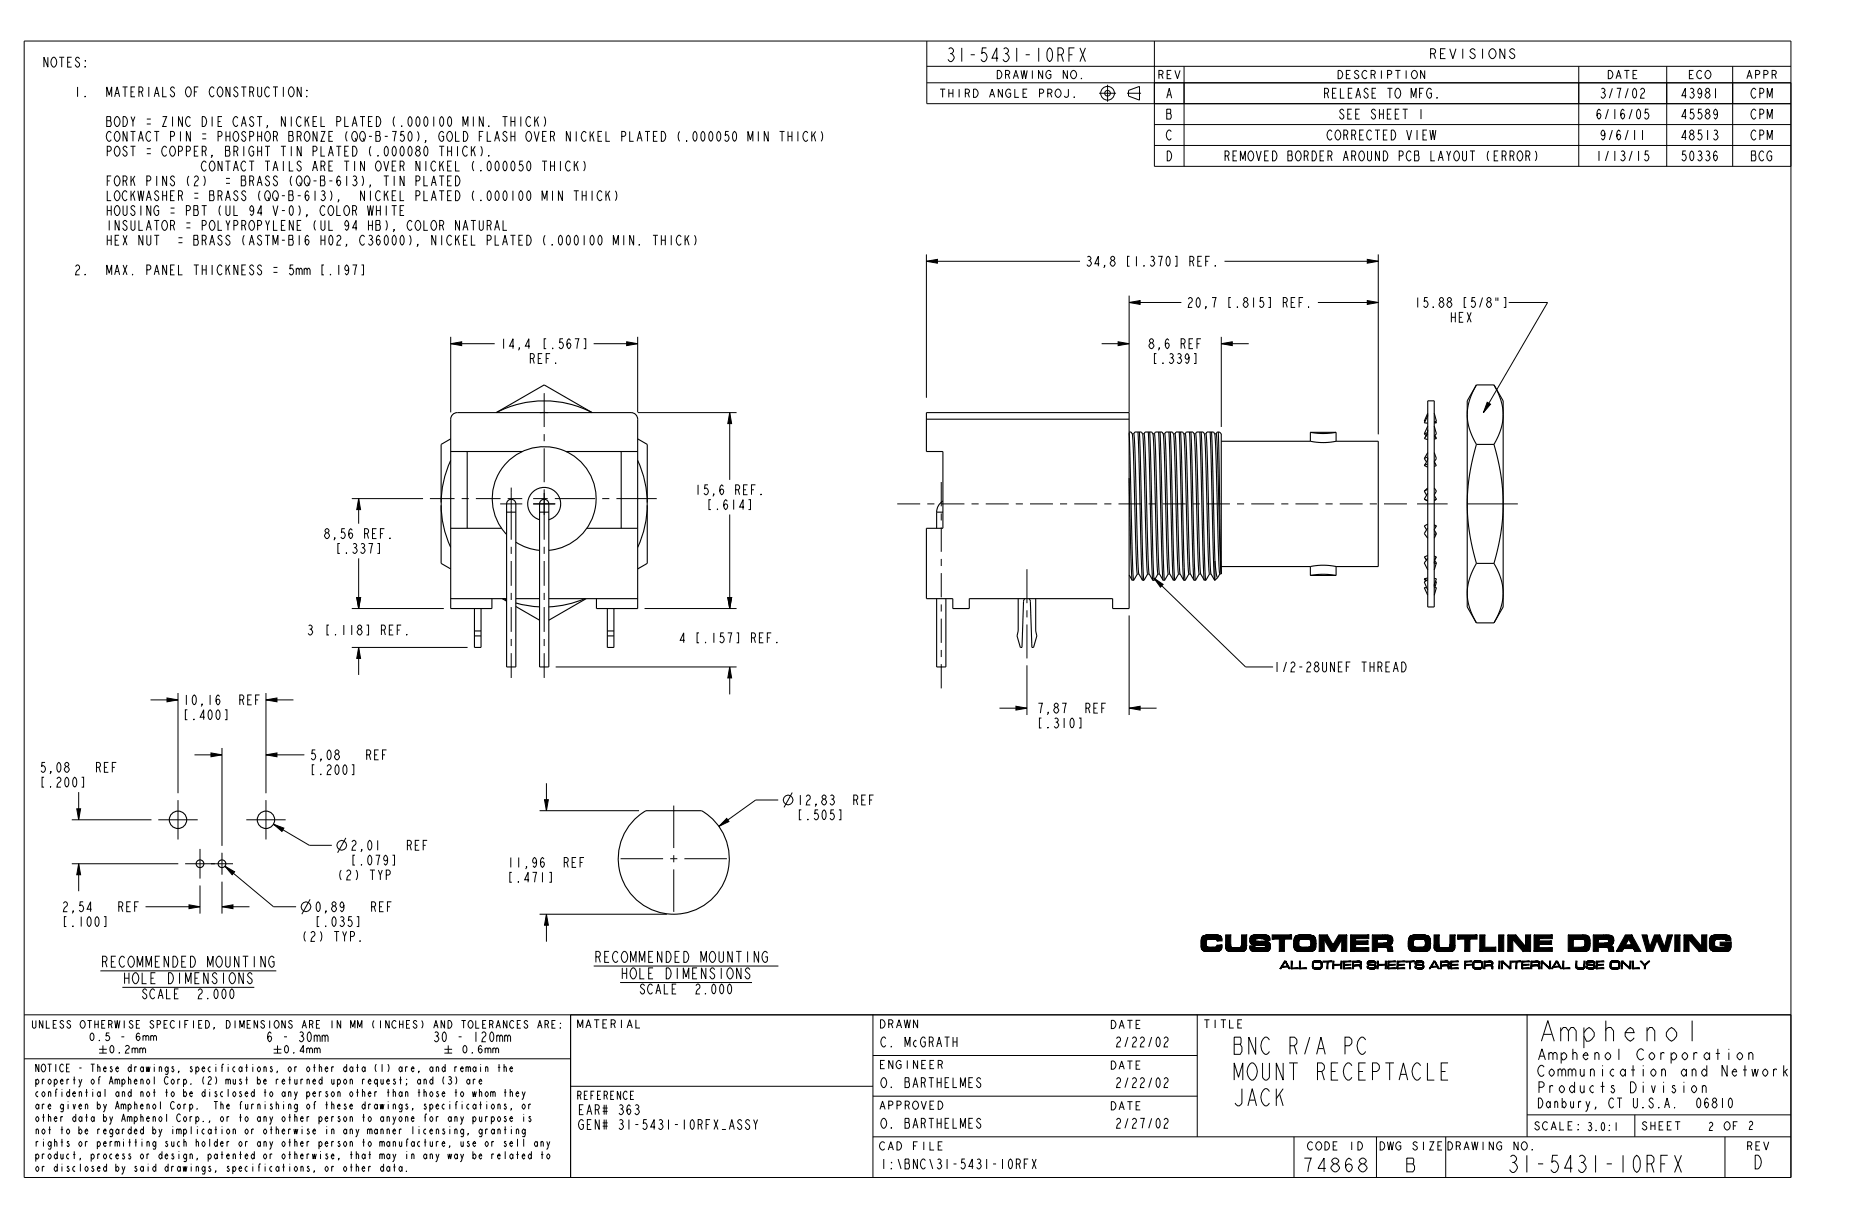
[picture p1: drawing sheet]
<svg xmlns="http://www.w3.org/2000/svg" width="432mm" height="279mm" viewBox="0 0 432 279" stroke-linecap="round" stroke-linejoin="round" font-family="sans-serif">
<g fill="none" stroke="#000" stroke-width=".23">
<path d="M5.6 9.5h408.2v262.6h-408.2zM214.1 19.1h199.7M214.1 9.5v14.5h199.7M214.1 15.3h199.7M255.9 19.6v3.9M266.7 9.5v28.9h147.1M273.6 15.3v23.1M364.7 15.3v23.1M385.1 15.3v23.1M400.3 15.3v23.1M70.8 22.2l.2 .2zM70.8 20.8l.2 .2z"/>
<path d="M112.9 35.9l.1 .2zM124 27.7l.4 1.5M124.4 26.9l-.9 1.4M125.7 26.9a2.03 2.03 0 0 1 0 2.3M133.1 38l.5 1.5M133.6 37.2l-.9 1.4M134.8 37.2a2.03 2.03 0 0 1 0 2.3M151 31.5h.5M151.9 30.4h-.9v2.3h.9M152.8 30.4a1.14 1.14 0 0 1 1 .7 1.14 1.14 0 0 1-.2 1.2l-.4 .4h-.4zM253.9 21.5h3.9M260.4 21.5h3.2"/>
<path d="M260.7 20.9l2.6-.9v3.1l-2.6-.9zM266.7 28.8h147.1M266.7 33.6h147.1M332 22.5l.1 .2zM354.7 34.9a2.03 2.03 0 0 1 0 2.3M47.1 40.7a2.03 2.03 0 0 1 0 2.2M78.3 46.4l-.1-.2 .1 .2-.3 .4M92.4 48.7h.6M93.4 47.5h-1v2.3h1M105.2 40.7a1.14 1.14 0 0 1 1 .7 1.14 1.14 0 0 1-.2 1.2l-.3 .3h-.5zM116.2 50.9v2.3h.9M140.4 44.9l.5 1.5"/>
<path d="M140.9 44.1l-.9 1.3M142.2 44.1a2.03 2.03 0 0 1 0 2.3M146.4 54.4v2.3l-.9-2.3v2.3M147.6 56.5l.2 .2zM214 58.8v33.1M315.9 59.9l2.5 .5-2.5 .4zM318.4 58.8v41.6M83.5 61.2h.5v2.3h-.5M104.1 79.4l2.6-.4v.9zM104.1 79.4h10.2M104.1 77.8v17.5M137.2 79.4h10.1"/>
<path d="M144.8 79l2.5 .4-2.5 .5zM147.3 77.8v17.5M214 60.4l2.6-.5v.9zM214 60.4h35.5M254.5 79.4h6.4M258.3 79l2.6 .4-2.6 .5zM260.9 69.9l2.5-.4v.8zM260.9 68.3v27M260.9 69.9h12M282.2 79.4l2.5-.4v.9zM282.2 77.8v20.9M282.2 79.4h6.3"/>
<path d="M282.9 60.4h35.5M304.5 69.9h13.9M315.9 69.5l2.5 .4-2.5 .4zM348.6 69.9h8.9l-14.8 25.5M125.7 90.9v7.8M147.4 95.4h22.8M168.6 95.4l.4 2.5h-.9zM168.6 95.4v15.5M343.6 93l.8 .4-1.7 2zM81.3 115.2h16.4M82.9 115.2l.4 2.6h-.9zM82.9 115.2v5.8"/>
<path d="M99.3 115.2h5.7M106.7 115.2h1.6M109.9 115.2h5.7M115.6 116.5h5.1M117.3 115.2h3.4M118.1 112.7v12M123.2 116.5h5.1M123.2 115.2h3.3M125.7 100.3v1.7M125.7 103.6v7.8M125.7 113.1v11.6M128.2 115.2h9.3"/>
<path d="M139.1 115.2h1.7M142.4 115.2h9.3M168.6 118.9v21.7M217.5 111.4v5.6M217.5 118.6v1.7M327.4 116.5h7.1M339 116.5h11.7M82.4 138.1h.9l-.4 2.5zM82.9 129v11.6M118.1 126.4v1.6M118.1 129.6v5.8M118.1 137v1.7"/>
<path d="M125.7 126.4v1.6M125.7 129.6v5.8M125.7 137v1.7M168.1 138.1h.9l-.4 2.5zM217.5 121.9v5.6M217.5 129.2v1.6M217.5 132.4v5.6M217.5 139.7v1.6M237.3 131.5v7.9M266.6 133.6l2.1 1.5-.6 .6zM266.6 133.6l21.2 20.5h6.3M81.3 149.6h26.7"/>
<path d="M81.3 140.6h21.2M82.9 149.6l.4 2.6h-.9zM82.9 149.6v6.4M118.1 140.3v5.7M118.1 147.7v1.6M118.1 150.9v5.8M125.7 140.3v5.7M125.7 147.7v1.6M125.7 150.9v5.8M128.4 154.1h41.8M148.9 140.6h21.3M168.6 154.1l.4 2.6h-.9z"/>
<path d="M168.6 154.1v6.4M217.5 143v5.6M217.5 150.2v1.6M217.5 153.5v5.6M237.3 141v1.7M237.3 144.3v7.9M237.3 153.8v11.4M260.9 142.2v23M34.8 161.7h6.3M38.6 161.3l2.5 .4-2.5 .5zM41.1 160.2v23.1M44.9 174.4h6.4"/>
<path d="M48.7 174l2.6 .4-2.6 .5zM51.3 172.9v22.6M61.4 161.7l2.6-.4v.9zM61.4 174.4l2.6-.4v.9zM61.4 160.2v23.1M61.4 174.4h8.9M61.4 161.7h6.4M230.9 163.7h6.4M234.7 163.2l2.6 .5-2.6 .4zM260.9 163.7l2.5-.5v.9zM260.9 163.7h6.3M16.6 199.6h24.6"/>
<path d="M16.6 189.5h18.4M17.7 186.9h.9l-.4 2.6zM18.2 199.6l.4 2.6h-.9zM18.2 183.1v6.4M18.2 199.6v6.4M36.6 189.5h9.1M41.1 184.9v9.1M42.8 199.6h6.8M46.2 196.2v6.8M56.9 189.5h9.1M61.4 184.9v9.1M63.2 190.5l2.4 .9-.5 .7z"/>
<path d="M63.2 190.5l8.3 4.9h5.2M79.9 193.6l-1.9 3.5M124.7 187.4h22.9M125.8 184.8h.9l-.5 2.6zM126.2 181v6.4M143.4 198.5h9.8M154.8 198.5h1.7M155.7 186.2v9.8M155.7 197.6v1.7M158.1 198.5h9.8M167.9 189.1l.5 .8-2.3 1.1zM179.8 184.9h-5.2l-8.5 6.1"/>
<path d="M183 183.2l-1.9 3.4M33.6 209.6h12.6M43.7 209.1l2.5 .5-2.5 .4zM46.2 204.6v6.5M51.3 209.6l2.5-.5v.9zM51.3 209.6h6.3M51.3 203.7v7.4M52 200.2l2.2 1.3-.6 .7zM52 200.2l11.2 9.4h5.2M71.6 207.8l-1.9 3.5M124.7 211.3h29.4M126.2 211.3l.5 2.5h-.9z"/>
<path d="M126.2 211.3v6.3M155.7 200.9v9.8M5.6 234.5h408.2M23.2 224.4h40.6M28.3 228.2h30.4M131.8 234.5v37.6M137.2 223.3h42.6M143.3 227.1h30.4M201.7 234.5v37.6M276.6 234.5v28.2M352.8 234.5v28.2M5.6 244.7h126.2"/>
<path d="M22.9 242.5h1.8M22.9 243.4h1.8M23.8 241.6v1.8M25.6 241.7l.3-.1 .2 .1a1.09 1.09 0 0 1-.2 1.7l-.3-.2a1.19 1.19 0 0 1 0-1.5zM27.5 243.2l.1 .2zM29 241.9l.3-.3 .6 .3a.69 .69 0 0 1-.6 .7l-.3 .8h.9M30.5 242.5l.2-.3h.3l.2 .3v.9M30.5 242.2v1.2M31.2 242.5l.2-.3h.2l.3 .3v.9M32.3 242.5l.2-.3h.2l.3 .3v.9M32.3 242.2v1.2M33 242.5l.2-.3h.2l.2 .3v.9"/>
<path d="M56.7 249.5h.5M56.8 258.2l.2-.2a.66 .66 0 0 1 .4 .6 .66 .66 0 0 1-.4 .6 .64 .64 0 0 1-.2-1zM58.8 252.7l-.4-.4a.66 .66 0 0 0-.4 .6 .66 .66 0 0 0 .4 .6l.4-.5M58.8 251.7v1.8M63.2 242.5h1.8M63.2 243.4h1.8M64.1 241.6v1.8M66 241.7l.2-.1 .2 .1a1.09 1.09 0 0 1-.2 1.7l-.2-.2a1.19 1.19 0 0 1 0-1.5zM67.9 243.2l.1 .2zM70.3 242.9h-1l.8-1.3v1.8M70.9 242.5l.2-.3h.2l.2 .3v.9M70.9 242.2v1.2"/>
<path d="M71.5 242.5l.2-.3h.3l.2 .3v.9M72.6 242.5l.3-.3h.2l.2 .3v.9M72.6 242.2v1.2M73.3 242.5l.2-.3h.2l.3 .3v.9M102.7 242.5h1.7M102.7 243.4h1.7M103.6 241.6v1.8M107.2 241.7l.2-.1 .2 .1a1.09 1.09 0 0 1-.2 1.7l-.2-.2a1.19 1.19 0 0 1 0-1.5zM109.1 243.2l.1 .2zM111.3 241.9l-.3-.3-.3 .1a1.09 1.09 0 0 0 .3 1.7 .64 .64 0 0 0 .3-.9l-.3-.2-.4 .2-.1 .3M112.1 242.5l.2-.3h.2l.2 .3v.9M112.1 242.2v1.2"/>
<path d="M112.7 242.5l.3-.3h.2l.2 .3v.9M113.9 242.5l.2-.3h.2l.2 .3v.9M113.9 242.2v1.2M114.5 242.5l.2-.3h.3l.2 .3v.9M131.8 251h69.9M201.7 253.3h74.9M201.7 243.9h74.9M352.8 257.6h61M377.7 257.6v5.1M57.2 263.9l-.3-.1-.2 .3M58.6 261.1l-.3-.2-.2 .3M58.8 267.1l-.4-.4a.66 .66 0 0 0-.4 .6 .66 .66 0 0 0 .4 .6l.4-.5"/>
<path d="M58.8 266.1v1.8M108.2 262.1l-.1-.2 .1 .2-.2 .3M109.3 264.2h.6l-.3-.4a.66 .66 0 0 0-.4 .6 .66 .66 0 0 0 .4 .6l.3-.3M201.7 262.7h212.1M299 262.7v9.4M318 262.7v9.4M334 262.7v9.4M398.5 262.7v9.4"/>
<circle cx="255.9" cy="21.5" r="1.59"/>
<circle cx="255.9" cy="21.5" r=".65"/>
<circle cx="78.9" cy="195.4" r="1.12"/>
<circle cx="182.1" cy="184.9" r="1.12"/>
<circle cx="70.7" cy="209.6" r="1.12"/>
</g>
<g fill="#000">
<path d="M104.1 79.4l2.6-.4v.9zM144.8 79l2.5 .4-2.5 .5zM214 60.4l2.6-.5v.9zM260.9 69.9l2.5-.4v.8zM258.3 79l2.6 .4-2.6 .5zM282.2 79.4l2.5-.4v.9zM315.9 59.9l2.5 .5-2.5 .4zM315.9 69.5l2.5 .4-2.5 .4zM168.6 95.4l.4 2.5h-.9zM343.6 93l.8 .4-1.7 2zM82.9 115.2l.4 2.6h-.9zM266.6 133.6l2.1 1.5-.6 .6z"/>
<path d="M82.4 138.1h.9l-.4 2.5zM82.9 149.6l.4 2.6h-.9zM168.1 138.1h.9l-.4 2.5zM168.6 154.1l.4 2.6h-.9zM38.6 161.3l2.5 .4-2.5 .5zM48.7 174l2.6 .4-2.6 .5zM61.4 161.7l2.6-.4v.9zM61.4 174.4l2.6-.4v.9zM234.7 163.2l2.6 .5-2.6 .4zM260.9 163.7l2.5-.5v.9zM17.7 186.9h.9l-.4 2.6zM18.2 199.6l.4 2.6h-.9z"/>
<path d="M63.2 190.5l2.4 .9-.5 .7zM125.8 184.8h.9l-.5 2.6zM167.9 189.1l.5 .8-2.3 1.1zM43.7 209.1l2.5 .5-2.5 .4zM51.3 209.6l2.5-.5v.9zM52 200.2l2.2 1.3-.6 .7zM126.2 211.3l.5 2.5h-.9z"/>
</g>
<g fill="none" stroke="#000" stroke-width=".25">
<path d="M126.6 95.3l-1.9 .1M136.8 95.4a23.8 23.8 0 0 0-22.1 0l11-6.4 11.1 6.4M214 95.4h46.9v45.2h-3.8v-2.3h-33.2v2.3h-3.8v-2.3h-6.1v-16.2h3.8v-17.8h-3.8zM214 96.9h46.9M260.9 100l.7 29 .3 5.1M260.9 99.8h.4l.3 .5M262.9 99.8l.8 28.8 .3 5.5M263.2 99.8l.8 29.1 .3 5.2M265.3 99.8l.7 28.8 .3 5.5M265.6 99.8l.8 29.1 .3 5.2M267.7 99.8l.7 28.8 .3 5.5M268 99.8l.8 29.1 .3 5.2"/>
<path d="M270.1 99.8l.7 28.8 .3 5.5M270.4 99.8l.7 29.1 .3 5.2M272.4 99.8l.8 28.8 .3 5.5M272.8 99.8l.7 28.9 .3 5.4M274.8 99.8l.8 28.9 .3 5.4M275.1 99.8l.8 29.1 .3 5.2M277.2 99.8l.8 28.8 .2 5.5M277.5 99.8l.8 29.1 .3 5.2M279.6 99.8l.7 28.8 .3 5.5M279.9 99.8l.8 29.8M281.5 99.8l.7 32.8-.3-5.2-.6-23.1-.3-4M281.7 99.8l.5 .5v32.3h-.4"/>
<path d="M281.7 99.8h-.5l-.2 .5M302.7 99.9l3 .3 3-.3M302.7 99.9v2.1M302.7 99.9h6M308.7 99.9v2.1M329.1 97.3l.1 .1M329.3 97.3h-.2M329.9 99.3l-.2 .9-.5 .9M329.9 95.8l-.2 .6M329.9 92.6h1.5v47.7h-1.5zM329.9 96.1l-.8 1.6 .8 .1M329.9 95.5l-.8 1.8"/>
<path d="M329.9 98.5l-.8 1.7M331.4 95.5l.5 1.8-.5 .2M331.4 98.5l.5 1.7-.5 .6M331.4 97.5l.5 .2M331.7 97.4l.2 .3M331.9 97.7l-.5 .1M341.1 89l-1.6 3.4-.4 1.7-.1 1.7 .1 1.6 .4 1.7 1.6 3.6M341.1 89h4.1M341.1 89l-2.1 3.6v47.7l2.1 3.6M345.2 89l1.6 3.5 .4 1.8 .1 1.5-.2 1.8-.4 1.6-1.5 3.5M345.2 89l2.1 3.6v47.7l-2.1 3.6M101.9 116.8v13.4l2.2 1.3"/>
<path d="M104.1 106.4a23.8 23.8 0 0 0 0 20.1M104.1 104.3h16.6M104.1 101.4l-2.2 1.3v13.4M107.9 104.3v17.8M117 118.4h2.2M117.5 115.6a1.07 1.07 0 0 1 1.1-.1 1.07 1.07 0 0 1 .6 1v37.6h-2.2v-37.6zM124.7 118.4h2.1M124.9 115.8a1.07 1.07 0 0 1 1.2-.4 1.07 1.07 0 0 1 .7 1.1v37.6h-2.1v-37.6zM130.8 104.3h16.5M143.5 104.3v17.8M147.3 101.4l2.2 1.3v13.4M147.3 106.4a23.8 23.8 0 0 1 0 20.1"/>
<path d="M149.5 116.8v13.4l-2.2 1.3M216.4 118.4v3.7M216.4 118.4h1.4M217.8 115.8l-1 1.1-.4 1.5M260.9 110.5l.4 18.3 .3 5.3M261.6 100.3l.3 5.4 .6 23 .3 3.9M261.6 100.3h.3M261.9 100.3l.3-.5h1.5l.3 .5M261.9 100.3l.3 4.6 .8 26.6 .1 1.1 .9 1.5M264 100.3l.3 5.6 .6 22.8 .2 3.9M264 100.3h.3M264.3 100.3l.2-.5h1.6l.2 .5"/>
<path d="M264.3 100.3l.3 4.4 .8 26.8 .1 1.1 .8 1.5M266.3 100.3l.3 5.1 .7 23.7 .2 3.5M266.3 100.3h.4M266.7 100.3l.2-.5h1.6l.2 .5M266.7 100.3l.3 4 .6 22.9 .3 5.4M268.7 100.3l.3 5.1 .6 23.7 .3 3.5M268.7 100.3h.4M269.1 100.3l.2-.5h1.6l.2 .5M269.1 100.3l.3 4 .6 23.1 .2 5.2M271.1 100.3l.3 5.1 .6 23.7 .3 3.5M271.1 100.3h.4M271.5 100.3l.2-.5h1.5l.3 .5"/>
<path d="M271.5 100.3l.3 4.6 .7 26.6 .1 1.1 .9 1.5M273.5 100.3l.3 5.1 .7 25.1 .1 2.1h.4M273.5 100.3h.3M273.8 100.3l.3-.5h1.5l.3 .5M273.8 100.3l.3 4.8 .8 26.3 .1 1.2 .9 1.5M275.9 100.3l.3 5.5 .6 22.9 .2 3.9M275.9 100.3h.3M276.2 100.3l.3-.5h1.5l.3 .5M276.2 100.3l.3 4.6 .8 26.6 .1 1.1 .8 1.5M278.3 100.3l.3 5.4 .6 22.9 .2 4M278.3 100.3h.3M278.6 100.3l.2-.5h1.6l.2 .5"/>
<path d="M278.6 100.3l.3 4.6 .7 26.6 .2 1.1 .8 1.5M280.6 100.3l.3 5.1 .7 23.7 .2 3.5M280.6 100.3h.4M282.2 102h20.5M302.7 102l3 .3 3-.3M308.7 102h9.7v28.9h-9.7M329.1 115.3l.8 .4M329.1 115.3l.8 .5M329.1 107.6l.8 .4M329.1 100.2l.4 .5M329.1 106l.5 .8M329.1 113.5l.5 .9"/>
<path d="M329.8 100l-.7 .2M329.9 105.8l-.2 .7-.6 1.1M329.9 105.6l-.8 .4M329.9 107.2l-.8 .4M329.9 113.1l-.8 .4M329.9 100.3l-.8 1 .8 .3M329.9 112.8l-.8 .7M329.9 104.6l-.8 1.4M329.9 114l-.8 1.3M331.4 106.8l.5 .8-.5 .2M331.4 104.6l.5 1.4-.5 .7M331.4 112.8l.5 .7-.5 .9"/>
<path d="M331.4 114.5l.5 .8M331.4 100.8l.5 .5M331.4 106.7l.2 .6M331.5 100.6l.4 .7M331.9 101.3l-.5 .2M331.9 115.3l-.5 .3M331.9 115.3l-.5 .4M341.1 102.7a45.5 45.5 0 0 0 0 27.5M341.1 102.7h4.1M345.2 102.7a45.5 45.5 0 0 1 0 27.5M104.1 138.3h12.9M104.1 122.1h11.8"/>
<path d="M113.7 138.3v2.3h-9.6v-43.7a1.52 1.52 0 0 1 1.6-1.5h40.1a1.52 1.52 0 0 1 1.5 1.5v43.7h-9.5v-2.3M116 138.3l1 .6M116.3 138.3l.7 .3M117 123.5a12 12 0 0 1 2.6-18.6 12 12 0 0 1 17.5 6.6 12 12 0 0 1-10.3 15.7M119.2 139.4l2.7 .6 2.8 .2M119.2 125.3a12 12 0 0 0 5.5 1.9M119.2 138.3h5.5M124.7 120.1a3.8 3.8 0 0 1-2.1-5.9 3.8 3.8 0 0 1 6.2 0 3.8 3.8 0 0 1-2 5.9M126.8 138.3h20.5M135.1 138.3a23.8 23.8 0 0 1-8.3 1.9M135.4 138.3l-8.6 5M135.6 122.1h11.7"/>
<path d="M216.4 138.3v15.8h2.1v-15.8M236.8 138.3l-.3 .7-.4 10.6h-.4l-.7-2.6 .2-1.2v-7.5M237.7 138.3l.3 .7 .4 10.6h.4l.7-2.6-.2-1.2v-7.5M260.9 132.9l.7 1.2M261.6 134.1h.1M261.6 134.1h.3M261.9 134.1h.1M262.8 132.6h.3M262.8 132.6l-.9 1.5M264 134.1h.1M264 134.1h.3M264.3 134.1h.1"/>
<path d="M265.1 132.6h.4M265.1 132.6l-.8 1.5M266.3 134.1h.4M266.7 134.1h.1M267.5 132.6h.4M267.5 132.6l-.8 1.5M267.9 132.6h.1M267.9 132.6l.8 1.5M268.7 134.1h.4M269.9 132.6h.4M269.9 132.6l-.8 1.5M270.3 132.6h.1"/>
<path d="M270.3 132.6l.8 1.5M271.1 134.1h.1M271.1 134.1h.3M271.5 134.1h-.1M272.3 132.6h.3M272.3 132.6l-.8 1.5M273.5 134.1h.1M273.5 134.1h.3M273.8 134.1h.1M274.7 132.6l-.9 1.5M275.9 134.1h.1M275.9 134.1h.3"/>
<path d="M276.2 134.1h.1M277 132.6h.4M277.1 132.6l-.9 1.5M278.2 134.1h.4M279.4 132.6h.4M279.4 132.6l-.8 1.5M280.6 134.1h.1M280.7 129.6l.3 3.1 .3 .8M280.7 129.6v4.5M281.3 133.5l-.6 .6M281.8 132.6l-.5 .9M282.2 130.9h20.5"/>
<path d="M302.7 133l3-.3 3 .3M302.7 130.9l3-.3 3 .3M302.7 133h6M302.7 130.9v2.1M308.7 130.9v2.1M329.1 133.8l.5 .3M329.1 133.8l.3 .5M329.2 129l.4 .4M329.6 135.8h-.5l.8 1.8M329.9 133.6l-.8 .2M329.9 121.1l-.8 .5 .5 .8M329.9 128.4l-.8 .3 .5 .7"/>
<path d="M329.9 133.9l-.8 .6 .8 1.8M329.9 122l-.8 1.3 .8 1.1M329.9 129.1l-.8 1 .8 1.6M331.4 135.8h.5l-.5 1.8M331.4 133.6l.5 .2-.5 1.3M331.4 128.5l.5 .2-.5 .8M331.4 121.3l.5 .3M331.4 121.5l.5 .1M331.4 129.6l.5 .5M331.5 134.7l-.1 .8M331.6 134.4l.3 .1M331.8 128.8l-.4 1.4"/>
<path d="M331.9 121.6l-.5 .9 .5 .8M331.9 134.5l-.3 .1M331.9 123.3l-.5 .3M331.9 130.1l-.5 .2M331.9 123.3l-.5 1.1M331.9 134.5l-.4 1.3M331.9 130.1l-.5 1.6M341.1 130.2l-1.6 3.5-.4 1.6-.1 1.8 .1 1.5 .4 1.8 1.6 3.5M341.1 130.2h4.1M345.2 130.2l1.6 3.6 .4 1.7 .1 1.6-.2 1.7-.4 1.7-1.5 3.4M109.6 140.6v9h1.5v-9M109.6 147h1.5"/>
<path d="M109.6 145.8h1.5M119.2 140.2l5.5 3.1M140.3 140.6v9h1.5v-9M140.3 147h1.5M140.3 145.8h1.5M341.1 143.9h4.1M146.2 189.8l1.9-1.7 1.1-.7h12.9a12.8 12.8 0 0 1 4.2 18.3 12.8 12.8 0 0 1-18.6 2.8 12.8 12.8 0 0 1-1.5-18.7z"/>
<circle cx="41.1" cy="189.5" r="2.01"/>
<circle cx="46.2" cy="199.6" r=".89"/>
<circle cx="51.3" cy="199.6" r=".89"/>
<circle cx="61.4" cy="189.5" r="2.01"/>
</g>
<!-- layer: AXIS -->
<g fill="none" stroke="#000" stroke-width=".23">
<path d="M123.2 116.5h5.1M125.7 113.9v5.1M207.3 116.5h5.3M214.2 116.5h1.7M217.5 116.5h5.3M224.5 116.5h1.6M227.7 116.5h5.3M234.7 116.5h1.6M238 116.5h5.3M244.9 116.5h1.6M248.2 116.5h5.3M255.1 116.5h1.7"/>
<path d="M258.4 116.5h5.3M265.3 116.5h1.7M268.6 116.5h5.3M275.6 116.5h1.6M278.9 116.5h5.3M285.8 116.5h1.6M289.1 116.5h5.3M296 116.5h1.7M299.3 116.5h5.3M306.2 116.5h1.7M309.5 116.5h5.3M316.5 116.5h1.6"/>
<path d="M319.7 116.5h5.3M48.7 199.6h5.1M51.3 197.1v5.1"/>
</g>
<text font-size="6.5" x="277.2" y="219.9">CUSTOMER OUTLINE DRAWING</text>
<text font-size="6.2" x="355.2" y="240.6">Amphenol</text>
<g font-size="5.2">
<text x="284.5" y="243.7">BNC R/A PC</text>
<text x="284.5" y="249.6">MOUNT RECEPTACLE</text>
<text x="284.5" y="255.6">JACK</text>
<text x="348" y="271">31-5431-10RFX</text>
</g>
<g font-size="4.1">
<text x="218.4" y="14.2">31-5431-10RFX</text>
<text x="300.7" y="270.8">74868</text>
<text x="324.5" y="270.8">B</text>
<text x="404.9" y="270.1">D</text>
</g>
<g font-size="3.3">
<text x="23.7" y="223.5">RECOMMENDED MOUNTING</text>
<text x="28.6" y="227.3">HOLE DIMENSIONS</text>
<text x="137.7" y="222.4">RECOMMENDED MOUNTING</text>
<text x="143.6" y="226.2">HOLE DIMENSIONS</text>
<text x="355" y="244.9">Amphenol</text>
<text x="377.3" y="244.9">Corporation</text>
<text x="355" y="248.7">Communication and Network</text>
<text x="355" y="252.5">Products Division</text>
</g>
<g font-size="3">
<text x="9.7" y="15.5">NOTES:</text>
<text x="330.2" y="13.5">REVISIONS</text>
<text x="16.8" y="22.4">1.</text>
<text x="24" y="22.4">MATERIALS OF CONSTRUCTION:</text>
<text x="269.2" y="22.7">A</text>
<text x="304.8" y="22.7">RELEASE TO MFG.</text>
<text x="369.6" y="22.7">3/7/02</text>
<text x="388.2" y="22.7">43981</text>
<text x="404.4" y="22.7">CPM</text>
<text x="24" y="29.2">BODY = ZINC DIE CAST, NICKEL PLATED (.000100 MIN. THICK)</text>
<text x="269.2" y="27.5">B</text>
<text x="309.3" y="27.5">SEE SHEET 1</text>
<text x="368.7" y="27.5">6/16/05</text>
<text x="388.2" y="27.5">45589</text>
<text x="404.4" y="27.5">CPM</text>
<text x="24" y="32.7">CONTACT PIN = PHOSPHOR BRONZE (QQ-B-750), GOLD FLASH OVER NICKEL PLATED</text>
<text x="156" y="32.7">(.000050 MIN THICK)</text>
<text x="269.2" y="32.3">C</text>
<text x="306.7" y="32.3">CORRECTED VIEW</text>
<text x="369.6" y="32.3">9/6/11</text>
<text x="388.2" y="32.3">48513</text>
<text x="404.4" y="32.3">CPM</text>
<text x="24" y="36.1">POST = COPPER, BRIGHT TIN PLATED (.000080 THICK).</text>
<text x="45.4" y="39.5">CONTACT TAILS ARE TIN OVER NICKEL (.000050 THICK)</text>
<text x="269.2" y="37.2">D</text>
<text x="283.5" y="37.2">REMOVED BORDER AROUND PCB LAYOUT (ERROR)</text>
<text x="368.7" y="37.2">1/13/15</text>
<text x="388.2" y="37.2">50336</text>
<text x="404.4" y="37.2">BCG</text>
<text x="24" y="42.9">FORK PINS (2)</text>
<text x="24" y="46.4">LOCKWASHER = BRASS (QQ-B-613),</text>
<text x="50.7" y="42.9">= BRASS (QQ-B-613), TIN PLATED</text>
<text x="81" y="46.4">NICKEL PLATED (.000100 MIN THICK)</text>
<text x="24" y="49.8">HOUSING = PBT (UL 94 V-0), COLOR WHITE</text>
<text x="24" y="53.2">INSULATOR = POLYPROPYLENE (UL 94 HB), COLOR NATURAL</text>
<text x="24" y="56.7">HEX NUT</text>
<text x="40" y="56.7">= BRASS (ASTM-B16 H02, C36000), NICKEL PLATED (.000100 MIN.</text>
<text x="150.5" y="56.7">THICK)</text>
<text x="16.8" y="63.5">2.</text>
<text x="24" y="63.5">MAX. PANEL THICKNESS = 5mm [.197]</text>
<text x="250.7" y="61.5">34,8 [1.370] REF.</text>
<text x="274.1" y="71">20,7 [.815] REF.</text>
<text x="326.9" y="71">15.88 [5/8&quot;]</text>
<text x="334.9" y="74.5">HEX</text>
<text x="115.4" y="80.6">14,4</text>
<text x="125" y="80.6">[.567]</text>
<text x="265.1" y="80.6">8,6 REF</text>
<text x="122.1" y="84">REF.</text>
<text x="266" y="84">[.339]</text>
<text x="160.4" y="114.3">15,6 REF.</text>
<text x="163.1" y="117.8">[.614]</text>
<text x="74.6" y="124.5">8,56 REF.</text>
<text x="77.4" y="127.9">[.337]</text>
<text x="70.7" y="146.7">3</text>
<text x="74.9" y="146.7">[.118] REF.</text>
<text x="156.7" y="148.5">4 [.157] REF.</text>
<text x="294.1" y="155.3">1/2-28UNEF THREAD</text>
<text x="42.1" y="162.9">10,16</text>
<text x="42.1" y="166.3">[.400]</text>
<text x="54.9" y="162.9">REF</text>
<text x="239.5" y="164.8">7,87</text>
<text x="250.4" y="164.8">REF</text>
<text x="239.5" y="168.2">[.310]</text>
<text x="9" y="178.5">5,08</text>
<text x="21.8" y="178.5">REF</text>
<text x="71.5" y="175.6">5,08</text>
<text x="71.5" y="179">[.200]</text>
<text x="84.2" y="175.6">REF</text>
<text x="9" y="181.9">[.200]</text>
<text x="184" y="186">12,83</text>
<text x="184" y="189.4">[.505]</text>
<text x="196.7" y="186">REF</text>
<text x="80.9" y="196.5">2,01</text>
<text x="93.6" y="196.5">REF</text>
<text x="77.8" y="203.4">(2) TYP</text>
<text x="80.9" y="199.9">[.079]</text>
<text x="117.1" y="200.5">11,96</text>
<text x="117.1" y="203.9">[.471]</text>
<text x="129.9" y="200.5">REF</text>
<text x="14.2" y="210.7">2,54</text>
<text x="14.2" y="214.1">[.100]</text>
<text x="26.9" y="210.7">REF</text>
<text x="72.6" y="210.7">0,89</text>
<text x="72.6" y="214.1">[.035]</text>
<text x="85.4" y="210.7">REF</text>
<text x="69.5" y="217.6">(2) TYP.</text>
<text x="295.7" y="223.9">ALL OTHER SHEETS ARE FOR INTERNAL USE ONLY</text>
<text x="32.7" y="230.8">SCALE</text>
<text x="45.5" y="230.8">2.000</text>
<text x="147.7" y="229.7">SCALE</text>
<text x="160.4" y="229.7">2.000</text>
<text x="61.6" y="240.8">6 - 30mm</text>
<text x="100.1" y="240.8">30 - 120mm</text>
<text x="203.3" y="241.9">C. McGRATH</text>
<text x="257.7" y="241.9">2/22/02</text>
<text x="203.3" y="251.3">O. BARTHELMES</text>
<text x="257.7" y="251.3">2/22/02</text>
<text x="133.4" y="257.6">EAR# 363</text>
<text x="355" y="256">Danbury, CT U.S.A.</text>
<text x="390.6" y="256">06810</text>
<text x="133.4" y="261">GEN# 31-5431-10RFX_ASSY</text>
<text x="203.3" y="260.7">O. BARTHELMES</text>
<text x="257.7" y="260.7">2/27/02</text>
<text x="203.3" y="270.1">I:\BNC\31-5431-10RFX</text>
</g>
<g font-size="2.5">
<text x="217.2" y="22.5">THIRD</text>
<text x="228.4" y="22.5">ANGLE</text>
<text x="230.2" y="18.2">DRAWING</text>
<text x="239.5" y="22.5">PROJ.</text>
<text x="245.1" y="18.2">NO.</text>
<text x="267.3" y="18.2">REV</text>
<text x="308.9" y="18.2">DESCRIPTION</text>
<text x="371.2" y="18.2">DATE</text>
<text x="389.9" y="18.2">ECO</text>
<text x="403.3" y="18.2">APPR</text>
<text x="133.1" y="237.6">MATERIAL</text>
<text x="202.9" y="237.6">DRAWN</text>
<text x="256.3" y="237.7">DATE</text>
<text x="277.9" y="237.6">TITLE</text>
<text x="202.9" y="247">ENGINEER</text>
<text x="256.3" y="247.1">DATE</text>
<text x="133.1" y="254.1">REFERENCE</text>
<text x="202.9" y="256.4">APPROVED</text>
<text x="256.3" y="256.5">DATE</text>
<text x="354.2" y="261.1">SCALE: 3.0:1</text>
<text x="379" y="261.1">SHEET</text>
<text x="394.5" y="261.3">2 OF</text>
<text x="403.8" y="261">2</text>
<text x="202.9" y="265.8">CAD</text>
<text x="210.4" y="265.8">FILE</text>
<text x="302" y="265.8">CODE</text>
<text x="311.3" y="265.8">ID</text>
<text x="318.6" y="265.8">DWG</text>
<text x="326" y="265.8">SIZE</text>
<text x="334.3" y="265.8">DRAWING</text>
<text x="349.2" y="265.8">NO.</text>
<text x="403.4" y="265.8">REV</text>
</g>
<g font-size="2.3">
<text x="7.8" y="237.6">UNLESS OTHERWISE SPECIFIED, DIMENSIO NS ARE IN MM (INCHES) AND TOLERANCES ARE:</text>
<text x="20.6" y="240.5">0.5</text>
<text x="27.5" y="240.5">-</text>
<text x="31" y="240.5">6mm</text>
<text x="7.9" y="247.7">NOTICE - These drawings, specificati ons, or other data (1) are, and rema in the</text>
<text x="7.9" y="250.6">property of Amphenol Corp. (2) must</text>
<text x="59.1" y="250.6">be returned upon request; and (3) ar e</text>
<text x="7.9" y="256.3">are given by Amphenol Corp.</text>
<text x="7.9" y="253.5">confidential and not to be disclosed</text>
<text x="48.1" y="256.3">The fur nishing of these drawings, specifica tions, or</text>
<text x="60.5" y="253.5">to any person other than those to w hom they</text>
<text x="7.9" y="262.1">not to be regarded by implication or</text>
<text x="7.9" y="259.2">other data by Amphenol Corp., or to</text>
<text x="59.1" y="259.2">any other person to anyone for any p urpose is</text>
<text x="60.5" y="262.1">otherwise in any manner licensing,</text>
<text x="110.3" y="262.1">granting</text>
<text x="7.9" y="265">rights or permitting such holder or</text>
<text x="7.9" y="267.9">product, process or design, patented</text>
<text x="59.1" y="265">any other person to manufacture, use</text>
<text x="60.5" y="267.9">or otherwise, that may in any way b e related to</text>
<text x="111.7" y="265">or sell any</text>
<text x="7.9" y="270.7">or disclosed by said drawings, speci fications, or other data.</text>
</g>
</svg>
